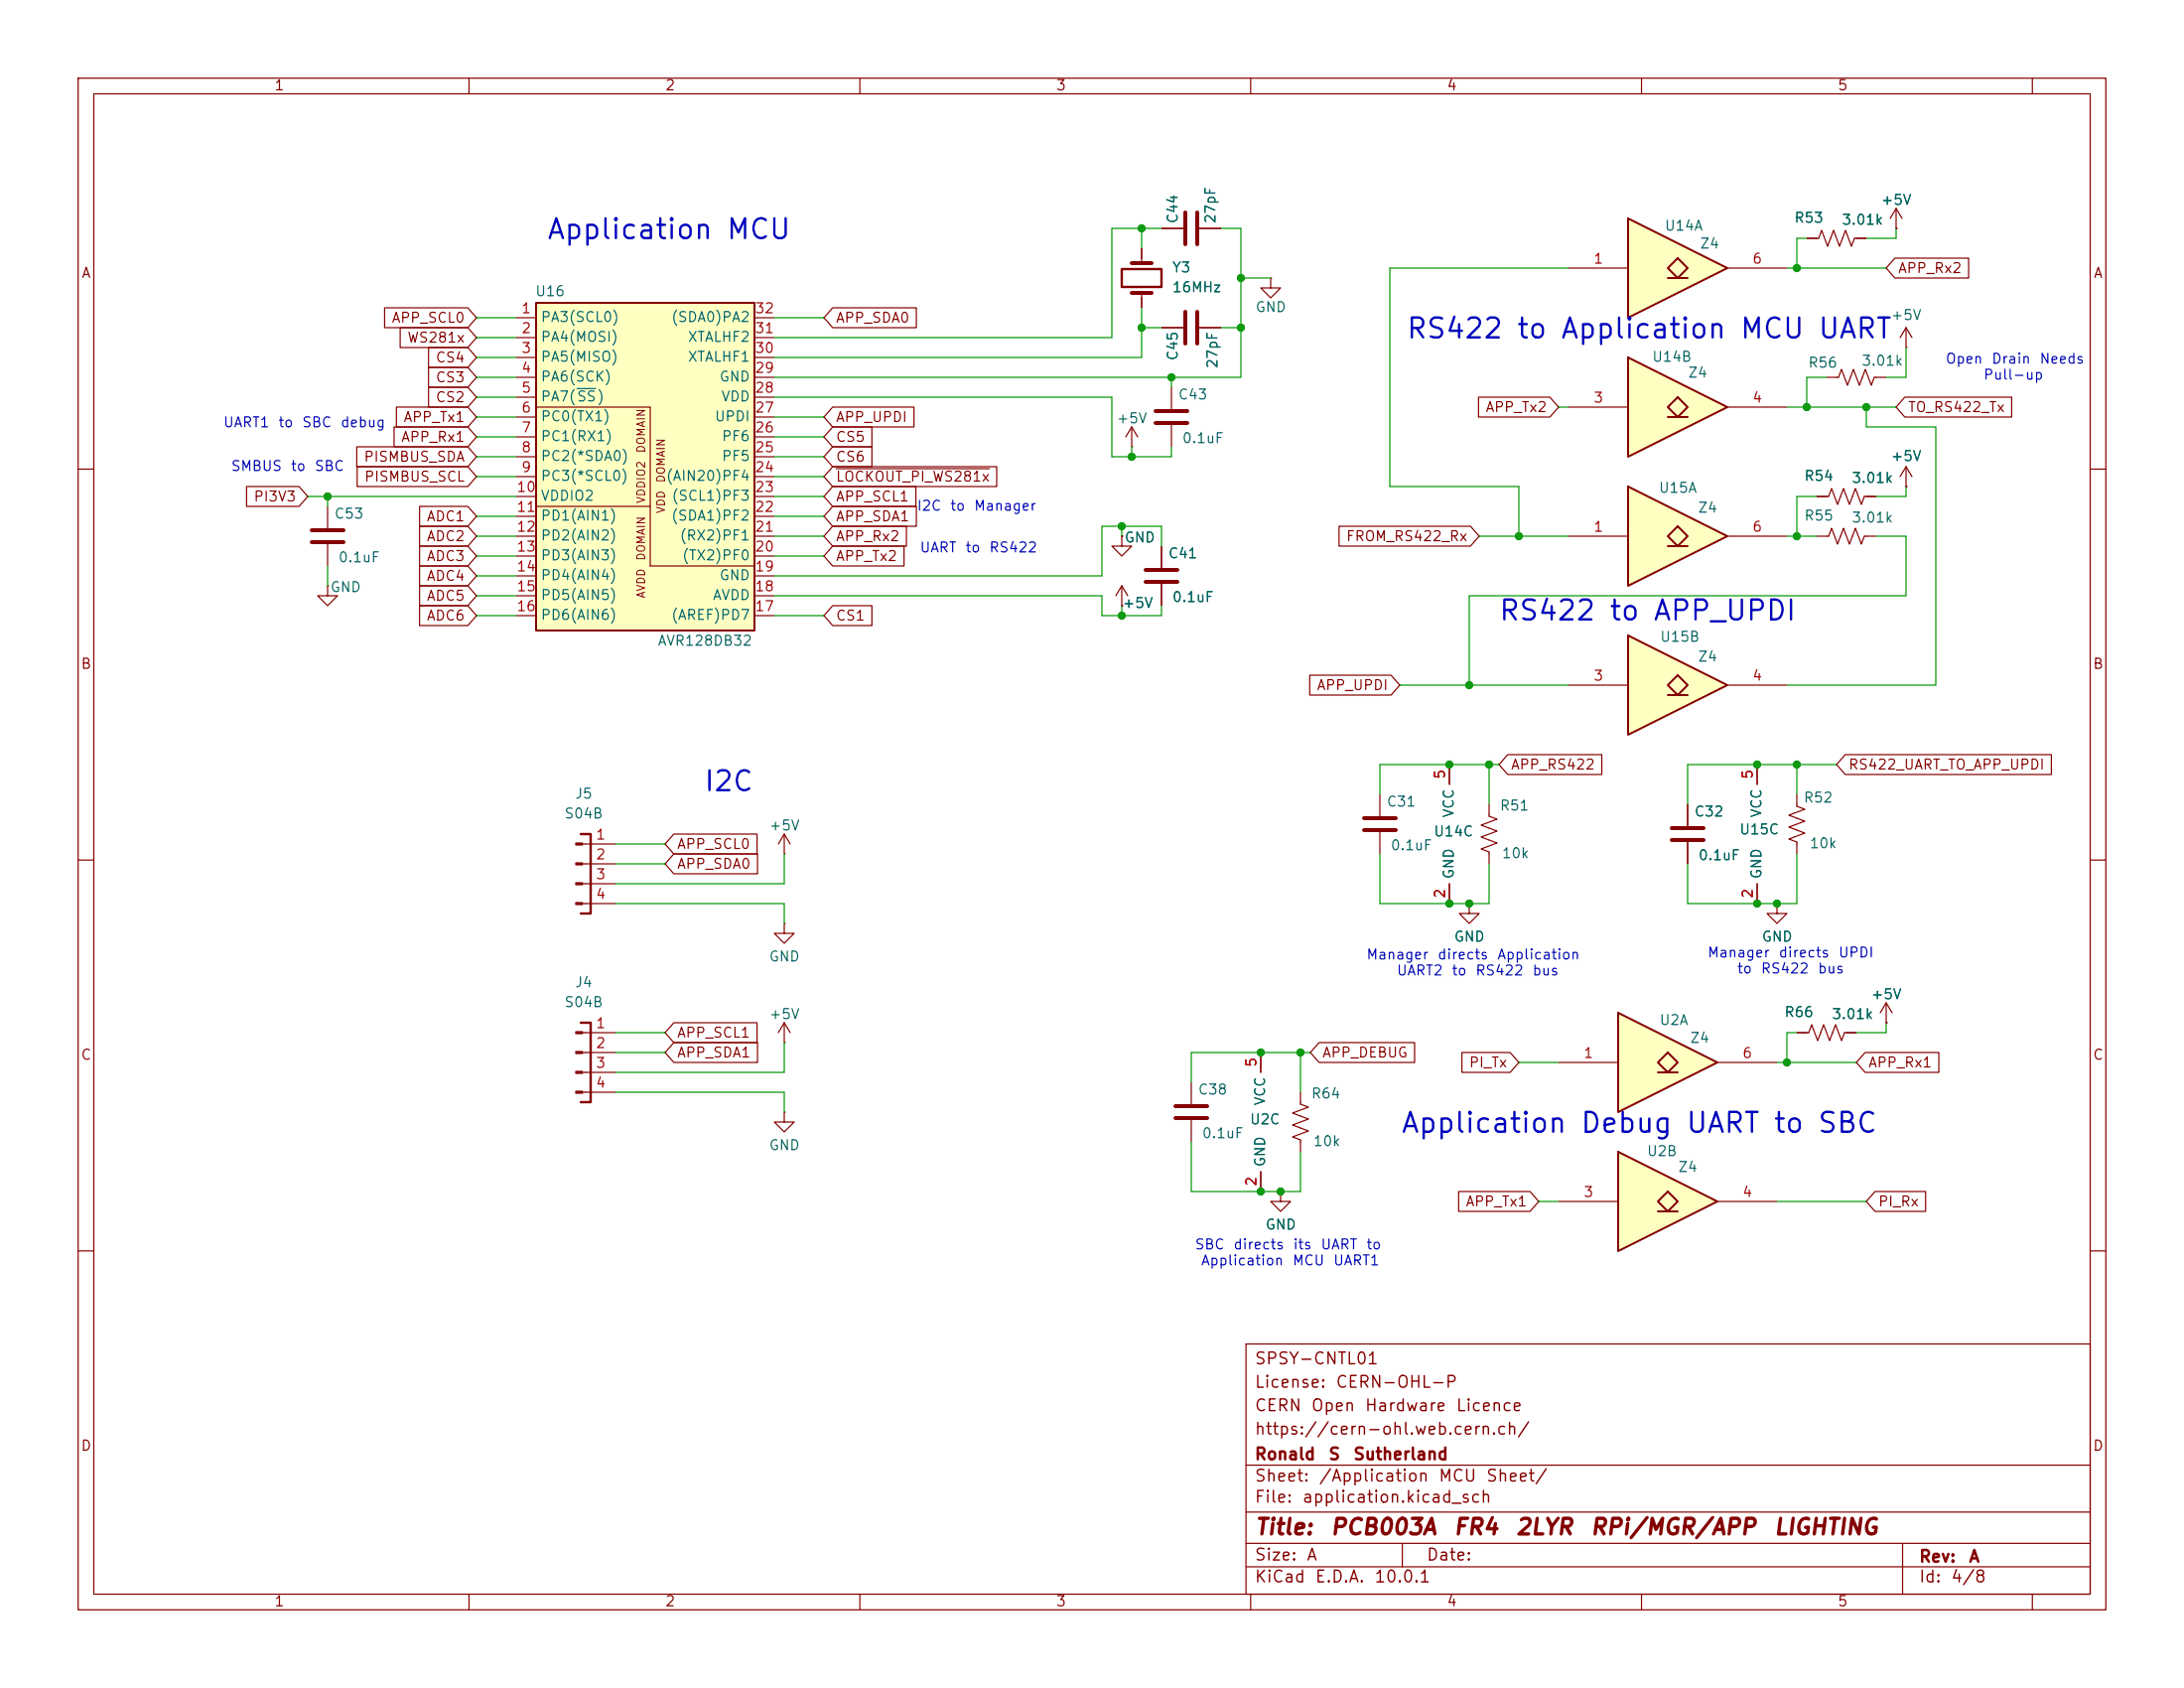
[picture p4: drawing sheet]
<svg xmlns="http://www.w3.org/2000/svg" width="279mm" height="216mm" viewBox="0 0 279 216" stroke-linecap="round" stroke-linejoin="round" font-family="sans-serif">
<g fill="none" stroke="#840000" stroke-width=".15">
<path d="M10 10h259.4v195.9h-259.4zM12 12h255.4v191.9h-255.4zM60 10v2M110 10v2M160 10v2M210 10v2M260 10v2M10 60h2M267.4 60h2M10 110h2M176.5 101.6v2.8M176.5 106.4v2.8"/>
<path d="M188 115.6v1.2h1.2l-1.2 1.3-1.3-1.3h1.3M188 115.6h.1M267.4 110h2M10 160h2M159.4 171.9h108v32h-108zM267.4 160h2M159.4 197.4h108M159.4 193.4h108M159.4 187.4h108M179.4 197.4v3M243.4 197.4v6.5M60 203.9v2"/>
<path d="M110 203.9v2M159.4 200.4h108M160 203.9v2M210 203.9v2M260 203.9v2"/>
</g>
<path d="M174.5 104.6h4.1M174.5 106.2h4.1" fill="none" stroke="#840000" stroke-width=".51"/>
<path d="M208.3 62.2l12.7 6.4-12.7 6.3z" fill="#ffffc2"/>
<path d="M213.4 69.9h2.5" fill="none" stroke="#ffffc2" stroke-width=".13"/>
<path d="M213.4 68.6l1.2-1.3 1.3 1.3-1.3 1.3z" fill="#ffffc2"/>
<path d="M208.3 62.2l12.7 6.4-12.7 6.3zM213.4 68.6l1.2-1.3 1.3 1.3-1.3 1.3zM213.4 69.9h2.5" fill="none" stroke="#840000" stroke-width=".25"/>
<path d="M200.7 68.6h7.6M221 68.6h7.6" fill="none" stroke="#840000" stroke-width=".15"/>
<path d="M207 147.3l12.7 6.4-12.7 6.3z" fill="#ffffc2"/>
<path d="M212.1 154.9h2.5" fill="none" stroke="#ffffc2" stroke-width=".13"/>
<path d="M212.1 153.7l1.3-1.3 1.2 1.3-1.2 1.2z" fill="#ffffc2"/>
<path d="M207 147.3l12.7 6.4-12.7 6.3zM212.1 153.7l1.3-1.3 1.2 1.3-1.2 1.2zM212.1 154.9h2.5" fill="none" stroke="#840000" stroke-width=".25"/>
<path d="M229.9 101.6v1.5l1 .4-2 .8 2 .7-2 .8 2 .8-2 .7 1 .4v1.5M166.4 139.7v1.5l1 .4-2 .8 2 .7-2 .8 2 .8-2 .7 1 .4v1.5M199.4 153.7h7.6M219.7 153.7h7.6" fill="none" stroke="#840000" stroke-width=".15"/>
<path d="M208.3 45.7l12.7 6.4-12.7 6.3z" fill="#ffffc2"/>
<path d="M213.4 53.3h2.5" fill="none" stroke="#ffffc2" stroke-width=".13"/>
<path d="M213.4 52.1l1.2-1.3 1.3 1.3-1.3 1.2z" fill="#ffffc2"/>
<path d="M208.3 45.7l12.7 6.4-12.7 6.3zM213.4 52.1l1.2-1.3 1.3 1.3-1.3 1.2zM213.4 53.3h2.5" fill="none" stroke="#840000" stroke-width=".25"/>
<g fill="none" stroke="#840000" stroke-width=".15">
<path d="M200.7 52.1h7.6M221 52.1h7.6M143.5 68.6v1.3h1.3l-1.3 1.2-1.3-1.2h1.3M143.5 68.6h.1M148.6 69.9v2.7M148.6 74.7v2.8M185.4 97.8v2.5M224.8 97.8v2.5M185.4 113v2.6M224.8 113v2.6M152.4 138.4v2.8M161.3 134.6v2.6"/>
<path d="M152.4 143.3v2.8M161.3 149.9v2.5"/>
</g>
<path d="M146.6 72.9h4M146.6 74.4h4M150.4 141.5h4M150.4 143h4" fill="none" stroke="#840000" stroke-width=".51"/>
<path d="M207 129.5l12.7 6.4-12.7 6.3z" fill="#ffffc2"/>
<path d="M212.1 137.2h2.5" fill="none" stroke="#ffffc2" stroke-width=".13"/>
<path d="M212.1 135.9l1.3-1.3 1.2 1.3-1.2 1.3z" fill="#ffffc2"/>
<path d="M207 129.5l12.7 6.4-12.7 6.3zM212.1 135.9l1.3-1.3 1.2 1.3-1.2 1.3zM212.1 137.2h2.5" fill="none" stroke="#840000" stroke-width=".25"/>
<path d="M199.4 135.9h7.6M219.7 135.9h7.6" fill="none" stroke="#840000" stroke-width=".15"/>
<path d="M68.6 38.7h27.9v41.9h-27.9z" fill="#ffffc2"/>
<path d="M68.6 38.7h27.9v41.9h-27.9z" fill="none" stroke="#840000" stroke-width=".25"/>
<g fill="none" stroke="#840000" stroke-width=".15">
<path d="M146 31.8v1.9M146 37.5v1.9M148.6 29.2h2.8M153.4 29.2h2.8M162.6 35.6v1.2h1.2l-1.2 1.3-1.3-1.3h1.3M162.6 35.6h.1M231.1 30.5h1.6l.3-1 .8 2 .8-2 .7 2 .8-2 .8 2 .3-1h1.6M66 40.6h2.6M66 43.2h2.6M66 45.7h2.6M66 48.3h2.6M66 50.8h2.6"/>
<path d="M66 53.3h2.6M66 55.9h2.6M66 58.4h2.6M68.6 52.1h14.6v12.7h-14.6M96.5 40.6h2.6M96.5 43.2h2.6M96.5 45.7h2.6M96.5 48.3h2.6M96.5 50.8h2.6M96.5 53.3h2.6M96.5 55.9h2.6M96.5 58.4h2.6"/>
<path d="M144.8 57.2h.1M144.8 54.6l-.8 1.3M144.8 54.6l.7 1.3M144.8 54.6v2.6M148.6 41.9h2.8M149.9 49.5v2.8M149.9 54.4v2.8M153.4 41.9h2.8M233.7 48.3h1.5l.4-1.1 .7 2.1 .8-2.1 .8 2.1 .7-2.1 .8 2.1 .4-1h1.5M243.8 44.5h.1M243.8 41.9l-.7 1.3M243.8 41.9l.8 1.3"/>
<path d="M243.8 41.9v2.6M41.9 74.9v1.3h1.3l-1.3 1.3-1.3-1.3h1.3M41.9 74.9h.1M41.9 64.8v2.8M41.9 69.6v2.8M66 61h2.6M66 63.5h2.6M66 66h2.6M66 68.6h2.6M66 71.1h2.6M66 73.7h2.6M66 76.2h2.6"/>
<path d="M66 78.7h2.6M83.2 64.8v7.6h13.3M96.5 61h2.6M96.5 63.5h2.6M96.5 66h2.6M96.5 68.6h2.6M96.5 71.1h2.6M96.5 73.7h2.6M96.5 76.2h2.6M96.5 78.7h2.6M143.5 77.5h.1M143.5 74.9l-.8 1.3"/>
<path d="M143.5 74.9l.8 1.3M143.5 74.9v2.6M74.5 108h4.2M74.5 110.5h4.2M74.5 113h4.2M74.5 115.6h4.2M100.3 109.2h.1M100.3 118.1v1.3h1.3l-1.3 1.3-1.2-1.3h1.2M100.3 118.1h.1M100.3 106.7l-.7 1.3M100.3 106.7l.8 1.3M100.3 106.7v2.5"/>
<path d="M190.5 102.9v1.5l1 .4-2 .7 2 .8-2 .8 2 .7-2 .8 1 .4v1.5M215.9 102.9v2.8M215.9 107.7v2.8M227.3 115.6v1.2h1.3l-1.3 1.3-1.2-1.3h1.2M227.3 115.6h.1M74.5 132.1h4.2M74.5 134.6h4.2M74.5 137.2h4.2M74.5 139.7h4.2M100.3 133.4h.1M100.3 130.8v2.6M100.3 130.8l-.7 1.3"/>
<path d="M100.3 130.8l.8 1.3M229.9 132.1h1.5l.4-1 .7 2 .8-2 .8 2 .7-2 .8 2 .4-1h1.5M241.3 130.8h.1M241.3 128.3l-.8 1.2M241.3 128.3l.8 1.2M241.3 128.3v2.5M100.3 142.2v1.3h1.3l-1.3 1.3-1.2-1.3h1.2M100.3 142.2h.1M163.8 152.4v1.3h1.3l-1.3 1.2-1.2-1.2h1.2M163.8 152.4h.1"/>
</g>
<path d="M73.8 49.7h2.4" fill="none" stroke="#006464" stroke-width=".15"/>
<path d="M143.5 34.4h5.1v2.3h-5.1zM74.3 106.7h1.3v10.1h-1.3M74.3 130.8h1.3v10.2h-1.3" fill="none" stroke="#840000" stroke-width=".3"/>
<g fill="#840000" stroke="#840000" stroke-width=".15">
<path d="M73.7 107.8h.8v.3h-.8z"/>
<path d="M73.7 110.4h.8v.2h-.8z"/>
<path d="M73.7 112.9h.8v.3h-.8z"/>
<path d="M73.7 115.4h.8v.3h-.8z"/>
<path d="M73.7 132h.8v.2h-.8z"/>
<path d="M73.7 134.5h.8v.2h-.8z"/>
<path d="M73.7 137h.8v.3h-.8z"/>
<path d="M73.7 139.6h.8v.2h-.8z"/>
</g>
<path d="M144.8 37.5h2.5M144.8 33.7h2.5M151.6 27.2v4M151.6 39.9v4M153.2 27.2v4M153.2 39.9v4M147.8 52.6h4.1M147.8 54.1h4.1M39.9 67.8h4M39.9 69.3h4M213.9 105.9h4M213.9 107.4h4" fill="none" stroke="#840000" stroke-width=".51"/>
<path d="M208.3 81.3l12.7 6.3-12.7 6.4z" fill="#ffffc2"/>
<path d="M213.4 88.9h2.5" fill="none" stroke="#ffffc2" stroke-width=".13"/>
<path d="M214.6 86.4l1.3 1.2-1.3 1.3-1.2-1.3z" fill="#ffffc2"/>
<path d="M208.3 81.3l12.7 6.3-12.7 6.4zM213.4 88.9h2.5M214.6 86.4l1.3 1.2-1.3 1.3-1.2-1.3z" fill="none" stroke="#840000" stroke-width=".25"/>
<path d="M242.6 29.2h.1M242.6 26.7l-.8 1.2M242.6 26.7l.7 1.2M242.6 26.7v2.5M243.8 59.7l-.7 1.3M243.8 59.7l.8 1.3M243.8 59.7v2.5M232.4 63.5h1.5l.4-1 .8 2 .7-2 .8 2 .8-2 .7 2 .4-1h1.5M232.4 68.6h1.5l.4-1 .8 2 .7-2 .8 2 .8-2 .7 2 .4-1h1.5M243.8 62.2h.1M200.7 87.6h7.6M221 87.6h7.6" fill="none" stroke="#840000" stroke-width=".15"/>
<path d="M208.3 27.9l12.7 6.4-12.7 6.3z" fill="#ffffc2"/>
<path d="M213.4 35.6h2.5" fill="none" stroke="#ffffc2" stroke-width=".13"/>
<path d="M213.4 34.3l1.2-1.3 1.3 1.3-1.3 1.3z" fill="#ffffc2"/>
<path d="M208.3 27.9l12.7 6.4-12.7 6.3zM213.4 34.3l1.2-1.3 1.3 1.3-1.3 1.3zM213.4 35.6h2.5" fill="none" stroke="#840000" stroke-width=".25"/>
<g fill="none" stroke="#840000" stroke-width=".15">
<path d="M49.2 39.4h10.6l1.2 1.2-1.2 1.3h-10.6zM106.5 39.4h10.7v2.5h-10.7l-1.1-1.3zM146 31.8v1.2M146 38.1v1.3M148.6 29.2h2.8M153.4 29.2h2.8M200.7 34.3h7.6M221 34.3h7.6M231.1 30.5h1.3M237.5 30.5h1.3M242.4 33h9.4v2.6h-9.4l-1.1-1.3zM242.6 29.2h.1"/>
<path d="M45.6 57.1h14.2l1.2 1.3-1.2 1.3h-14.2zM45.7 59.7h14.1l1.2 1.3-1.2 1.2h-14.1zM50.4 54.6h9.4l1.2 1.3-1.2 1.3h-9.4zM50.7 52.1h9.1l1.2 1.2-1.2 1.3h-9.1zM51.2 41.9h8.6l1.2 1.3-1.2 1.3h-8.6zM54.8 47h5l1.2 1.3-1.2 1.2h-5zM54.8 49.5h5l1.2 1.3-1.2 1.3h-5zM54.8 44.4h5l1.2 1.3-1.2 1.3h-5zM106.5 57.1h5v2.6h-5l-1.1-1.3zM106.5 54.6h5v2.6h-5l-1.1-1.3zM106.5 52.1h10.4v2.5h-10.4l-1.1-1.3zM106.5 59.7h21v2.5h-21l-1.1-1.2z"/>
<path d="M107 59.9h19.6M148.6 41.9h2.8M153.4 41.9h2.8M189.1 50.8h9.2l1.1 1.3-1.1 1.2h-9.2zM243.7 50.8h13.7v2.5h-13.7l-1.1-1.2zM31.5 62.2h6.8l1.1 1.3-1.1 1.3h-6.8zM53.7 72.4h6.1l1.2 1.3-1.2 1.2h-6.1zM53.7 69.8h6.1l1.2 1.3-1.2 1.3h-6.1zM53.7 77.5h6.1l1.2 1.2-1.2 1.3h-6.1zM53.7 74.9h6.1l1.2 1.3-1.2 1.3h-6.1zM53.7 67.3h6.1l1.2 1.3-1.2 1.3h-6.1zM53.7 64.8h6.1l1.2 1.2-1.2 1.3h-6.1z"/>
<path d="M106.5 67.3h9.5v2.6h-9.5l-1.1-1.3zM106.5 69.8h9.2v2.6h-9.2l-1.1-1.3zM106.5 64.8h10.7v2.5h-10.7l-1.1-1.3zM106.5 62.2h10.7v2.6h-10.7l-1.1-1.3zM106.5 77.5h5v2.5h-5l-1.1-1.3zM143.5 68.6h.1M143.5 77.5h.1M148.6 69.9v2.7M148.6 74.7v2.8M171.3 67.3h16.8l1.1 1.3-1.1 1.3h-16.8zM232.4 63.5h1.3M238.8 63.5h1.2"/>
<path d="M243.8 62.2h.1M167.6 86.4h10.4l1.1 1.2-1.1 1.3h-10.4zM185.4 97.8v2.5M192.9 96.5h12v2.6h-12l-1.1-1.3zM224.8 97.8v2.5M236.1 96.5h26.3v2.6h-26.3l-1.2-1.3zM86.2 106.7h10.6v2.5h-10.6l-1.1-1.2zM86.2 109.2h10.7v2.6h-10.7l-1.1-1.3zM185.4 113v2.6M188 115.6h.1M215.9 102.9v2.8M215.9 107.7v2.8"/>
<path d="M224.8 113v2.6M227.3 115.6h.1M86.2 130.8h10.6v2.6h-10.6l-1.1-1.3zM86.2 133.3h10.7v2.6h-10.7l-1.1-1.3zM161.3 134.6v2.6M168.8 133.3h12.2v2.6h-12.2l-1.2-1.3zM187 134.6h6.2l1.1 1.3-1.1 1.3h-6.2zM229.9 132.1h1.2M236.2 132.1h1.3M238.6 134.6h9.4v2.6h-9.4l-1.1-1.3zM241.3 130.8h.1M161.3 149.9v2.5"/>
<path d="M163.8 152.4h.1M186.6 152.4h9.1l1.1 1.3-1.1 1.2h-9.1zM239.9 152.4h6.4v2.5h-6.4l-1.1-1.2z"/>
</g>
<g fill="none" stroke="#009600" stroke-width=".15">
<path d="M146 39.4v6.3h-46.9M146 29.2v2.6M148.6 29.2h-6.4v14h-43.1M156.2 29.2h2.5v19.1h-59.6M158.7 35.6h3.9M200.7 34.3h-22.9v27.9h16.5v6.4M228.6 34.3h12.7M231.1 30.5h-1.2v3.8M242.6 29.2v1.3h-3.8M61 48.3h5M61 55.9h5M61 40.6h5"/>
<path d="M61 53.3h5M61 43.2h5M61 45.7h5M61 50.8h5M61 58.4h5M99.1 50.8h43.1v7.6h7.7v-1.2M99.1 55.9h6.3M99.1 40.6h6.3M99.1 53.3h6.3M99.1 58.4h6.3M144.8 57.2v1.2M146 41.9h2.6"/>
<path d="M149.9 48.3v1.2M156.2 41.9h2.5M199.4 52.1h1.3M228.6 52.1h14M233.7 48.3h-2.6v3.8M238.8 52.1v2.5h8.8v33h-19M243.8 44.5v3.8h-2.5M39.4 63.5h26.6M41.9 63.5v1.3M41.9 72.4v2.5M61 76.2h5M61 68.6h5"/>
<path d="M61 73.7h5M61 78.7h5M61 66h5M61 61h5M61 71.1h5M99.1 76.2h41.9v2.5h7.6v-1.2M99.1 68.6h6.3M99.1 78.7h6.3M99.1 63.5h6.3M99.1 66h6.3M99.1 61h6.3M99.1 71.1h6.3"/>
<path d="M143.5 67.3v1.3M143.5 77.5v1.2M148.6 69.9v-2.6h-7.6v6.4h-41.9M189.2 68.6h11.5M228.6 68.6h3.8M232.4 63.5h-2.5v5.1M240 68.6h3.8v7.6h-55.8v11.4M243.8 62.2v1.3h-3.8M179.1 87.6h21.6M190.5 97.8v5.1M191.8 97.8h-15.3v3.8M229.9 97.8v3.8"/>
<path d="M234.9 97.8h-19v5.1M78.7 115.6h21.6v2.5M78.7 108h6.4M78.7 110.5h6.4M100.3 109.2v3.8h-21.6M176.5 109.2v6.4h14v-5.1M229.9 109.2v6.4h-14v-5.1M78.7 132.1h6.4M78.7 139.7h21.6v2.5M78.7 134.6h6.4M100.3 133.4v3.8h-21.6M166.4 134.6v5.1"/>
<path d="M167.6 134.6h-15.2v3.8M194.3 135.9h5.1M227.3 135.9h10.2M229.9 132.1h-1.3v3.8M241.3 130.8v1.3h-3.8M152.4 146.1v6.3h14v-5.1M196.8 153.7h2.6M227.3 153.7h11.5"/>
</g>
<g fill="#009600" stroke="#009600" stroke-width=".13">
<circle cx="41.9" cy="63.5" r=".46"/>
<circle cx="163.8" cy="152.4" r=".46"/>
<circle cx="185.4" cy="97.8" r=".46"/>
<circle cx="188" cy="87.6" r=".46"/>
<circle cx="185.4" cy="115.6" r=".46"/>
<circle cx="188" cy="115.6" r=".46"/>
<circle cx="166.4" cy="134.6" r=".46"/>
<circle cx="161.3" cy="134.6" r=".46"/>
<circle cx="161.3" cy="152.4" r=".46"/>
<circle cx="229.9" cy="34.3" r=".46"/>
<circle cx="194.3" cy="68.6" r=".46"/>
<circle cx="143.5" cy="78.7" r=".46"/>
<circle cx="224.8" cy="115.6" r=".46"/>
<circle cx="227.3" cy="115.6" r=".46"/>
<circle cx="228.6" cy="135.9" r=".46"/>
<circle cx="190.5" cy="97.8" r=".46"/>
<circle cx="146" cy="41.9" r=".46"/>
<circle cx="143.5" cy="67.3" r=".46"/>
<circle cx="144.8" cy="58.4" r=".46"/>
<circle cx="149.9" cy="48.3" r=".46"/>
<circle cx="158.7" cy="41.9" r=".46"/>
<circle cx="158.7" cy="35.6" r=".46"/>
<circle cx="146" cy="29.2" r=".46"/>
<circle cx="238.8" cy="52.1" r=".46"/>
<circle cx="229.9" cy="68.6" r=".46"/>
<circle cx="224.8" cy="97.8" r=".46"/>
<circle cx="229.9" cy="97.8" r=".46"/>
<circle cx="231.1" cy="52.1" r=".46"/>
</g>
<g font-size="2.5" fill="#0000c2">
<text x="69.8" y="31.2">Application MCU</text>
<text x="179.8" y="43.9">RS422 to Application MCU UART</text>
<text x="191.6" y="80">RS422 to APP_UPDI</text>
<text x="89.9" y="101.8">I2C</text>
<text x="179.1" y="145.5">Application Debug UART to SBC</text>
</g>
<g font-size="2" fill="#840000">
<text x="160.4" y="196.8">Title:</text>
<text x="170.1" y="196.8">PCB003A</text>
<text x="185.8" y="196.8">FR4</text>
<text x="193.8" y="196.8">2LYR</text>
<text x="203.3" y="196.8">RPi/MGR/APP</text>
<text x="226.8" y="196.8">LIGHTING</text>
</g>
<g font-size="1.5" fill="#840000">
<text x="160.4" y="177.9">License:</text>
<text x="160.4" y="174.9">SPSY-CNTL01</text>
<text x="170.8" y="177.9">CERN-OHL-P</text>
<text x="160.4" y="183.9">https://cern-ohl.web.cern.ch/</text>
<text x="160.4" y="180.9">CERN</text>
<text x="167.6" y="180.9">Open</text>
<text x="174.5" y="180.9">Hardware</text>
<text x="186.2" y="180.9">Licence</text>
<text x="160.4" y="189.9">Sheet:</text>
<text x="160.4" y="187.1">Ronald</text>
<text x="168.6" y="189.9">/Application</text>
<text x="169.9" y="187.1">S</text>
<text x="173" y="187.1">Sutherland</text>
<text x="183.9" y="189.9">MCU</text>
<text x="190" y="189.9">Sheet/</text>
<text x="160.4" y="192.6">File:</text>
<text x="166.5" y="192.6">application.kicad_sch</text>
<text x="160.4" y="202.8">KiCad</text>
<text x="160.4" y="200">Size:</text>
<text x="167.1" y="200">A</text>
<text x="168.1" y="202.8">E.D.A.</text>
<text x="175.7" y="202.8">10.0.1</text>
<text x="182.4" y="200">Date:</text>
<text x="245.4" y="200.2">Rev:</text>
<text x="245.4" y="202.8">Id:</text>
<text x="249.5" y="202.8">4/8</text>
<text x="251.8" y="200.2">A</text>
</g>
<g font-size="1.3" fill="#840000">
<text x="35" y="11.9">1</text>
<text x="85" y="11.9">2</text>
<text x="135" y="11.9">3</text>
<text x="185" y="11.9">4</text>
<text x="235" y="11.9">5</text>
<text x="10.3" y="35.9">A</text>
<text x="242.7" y="35.2">APP_Rx2</text>
<text x="267.7" y="35.9">A</text>
<text x="50" y="41.6">APP_SCL0</text>
<text x="106.8" y="41.6">APP_SDA0</text>
<text x="52" y="44.1">WS281x</text>
<text x="55.6" y="46.7">CS4</text>
<text x="55.6" y="49.2">CS3</text>
<text x="55.6" y="51.8">CS2</text>
<text x="190" y="53">APP_Tx2</text>
<text x="244" y="53">TO_RS422_Tx</text>
<text x="46.4" y="59.4">PISMBUS_SDA</text>
<text x="51.2" y="56.8">APP_Rx1</text>
<text x="51.5" y="54.3">APP_Tx1</text>
<text x="106.8" y="59.4">CS6</text>
<text x="106.8" y="56.8">CS5</text>
<text x="106.8" y="54.3">APP_UPDI</text>
<text x="32.4" y="64.5">PI3V3</text>
<text x="46.5" y="61.9">PISMBUS_SCL</text>
<text x="106.8" y="61.9">LOCKOUT_PI_WS281x</text>
<text x="106.8" y="64.5">APP_SCL1</text>
<text x="54.5" y="69.5">ADC2</text>
<text x="54.5" y="67">ADC1</text>
<text x="106.8" y="69.5">APP_Rx2</text>
<text x="106.8" y="67">APP_SDA1</text>
<text x="172.1" y="69.5">FROM_RS422_Rx</text>
<text x="54.5" y="74.6">ADC4</text>
<text x="54.5" y="72.1">ADC3</text>
<text x="54.5" y="77.2">ADC5</text>
<text x="106.8" y="72.1">APP_Tx2</text>
<text x="54.5" y="79.7">ADC6</text>
<text x="106.8" y="79.7">CS1</text>
<text x="10.3" y="85.9">B</text>
<text x="168.4" y="88.6">APP_UPDI</text>
<text x="267.7" y="85.9">B</text>
<text x="193.2" y="98.7">APP_RS422</text>
<text x="236.4" y="98.7">RS422_UART_TO_APP_UPDI</text>
<text x="86.5" y="108.9">APP_SCL0</text>
<text x="86.5" y="111.4">APP_SDA0</text>
<text x="10.3" y="135.9">C</text>
<text x="86.5" y="133">APP_SCL1</text>
<text x="86.5" y="135.6">APP_SDA1</text>
<text x="169.1" y="135.6">APP_DEBUG</text>
<text x="187.8" y="136.8">PI_Tx</text>
<text x="238.9" y="136.8">APP_Rx1</text>
<text x="267.7" y="135.9">C</text>
<text x="187.4" y="154.6">APP_Tx1</text>
<text x="240.2" y="154.6">PI_Rx</text>
<text x="10.3" y="185.9">D</text>
<text x="267.7" y="185.9">D</text>
<text x="35" y="205.8">1</text>
<text x="85" y="205.8">2</text>
<text x="135" y="205.8">3</text>
<text x="185" y="205.8">4</text>
<text x="235" y="205.8">5</text>
</g>
<g font-size="1.3" fill="#006464">
<text x="151" y="28.7" transform="rotate(-90 151 28.7)">C44</text>
<text x="155.8" y="28.7" transform="rotate(-90 155.8 28.7)">27pF</text>
<text x="212.9" y="29.8">U14A</text>
<text x="229.4" y="28.8">R53</text>
<text x="235.5" y="29.1">3.01k</text>
<text x="240.5" y="26.5">+5V</text>
<text x="149.9" y="35.2">Y3</text>
<text x="217.4" y="32.1">Z4</text>
<text x="68.4" y="38.2">U16</text>
<text x="69.1" y="41.5">PA3(SCL0)</text>
<text x="85.8" y="41.5">(SDA0)PA2</text>
<text x="149.9" y="37.7">16MHz</text>
<text x="160.5" y="40.2">GND</text>
<text x="241.8" y="41.2">+5V</text>
<text x="69.1" y="44">PA4(MOSI)</text>
<text x="69.1" y="46.6">PA5(MISO)</text>
<text x="87.9" y="46.6">XTALHF1</text>
<text x="87.9" y="44">XTALHF2</text>
<text x="151" y="46.2" transform="rotate(-90 151 46.2)">C45</text>
<text x="156.1" y="47.2" transform="rotate(-90 156.1 47.2)">27pF</text>
<text x="211.3" y="46.6">U14B</text>
<text x="231.2" y="47.3">R56</text>
<text x="238.1" y="47.1">3.01k</text>
<text x="69.1" y="49.1">PA6(SCK)</text>
<text x="69.1" y="51.7">PA7(SS)</text>
<text x="91.9" y="49.1">GND</text>
<text x="92.2" y="51.7">VDD</text>
<text x="150.6" y="51.4">C43</text>
<text x="215.9" y="48.6">Z4</text>
<text x="69.1" y="54.2">PC0(TX1)</text>
<text x="69.1" y="56.7">PC1(RX1)</text>
<text x="69.1" y="59.3">PC2(*SDA0)</text>
<text x="91.3" y="54.2">UPDI</text>
<text x="92.2" y="59.3">PF5</text>
<text x="92.2" y="56.7">PF6</text>
<text x="142.7" y="54.5">+5V</text>
<text x="151.1" y="57">0.1uF</text>
<text x="241.8" y="59.3">+5V</text>
<text x="69.1" y="61.8">PC3(*SCL0)</text>
<text x="69.1" y="64.4">VDDIO2</text>
<text x="85.1" y="61.8">(AIN20)PF4</text>
<text x="85.8" y="64.4">(SCL1)PF3</text>
<text x="212.1" y="63.3">U15A</text>
<text x="217.1" y="65.9">Z4</text>
<text x="230.7" y="61.8">R54</text>
<text x="236.8" y="62.1">3.01k</text>
<text x="42.7" y="66.6">C53</text>
<text x="69.1" y="66.9">PD1(AIN1)</text>
<text x="69.1" y="69.4">PD2(AIN2)</text>
<text x="69.1" y="72">PD3(AIN3)</text>
<text x="85.8" y="66.9">(SDA1)PF2</text>
<text x="86.9" y="69.4">(RX2)PF1</text>
<text x="87.2" y="72">(TX2)PF0</text>
<text x="143.8" y="69.7">GND</text>
<text x="149.4" y="71.7">C41</text>
<text x="230.7" y="66.9">R55</text>
<text x="236.8" y="67.2">3.01k</text>
<text x="42.2" y="76">GND</text>
<text x="43.2" y="72.2">0.1uF</text>
<text x="69.1" y="74.5">PD4(AIN4)</text>
<text x="69.1" y="77.1">PD5(AIN5)</text>
<text x="91.1" y="77.1">AVDD</text>
<text x="91.9" y="74.5">GND</text>
<text x="149.9" y="77.3">0.1uF</text>
<text x="69.1" y="79.6">PD6(AIN6)</text>
<text x="84.1" y="82.9">AVR128DB32</text>
<text x="85.8" y="79.6">(AREF)PD7</text>
<text x="143.5" y="78.1">+5V</text>
<text x="212.3" y="82.4">U15B</text>
<text x="217.1" y="84.9">Z4</text>
<text x="72.1" y="105">S04B</text>
<text x="73.5" y="102.5">J5</text>
<text x="98.3" y="106.5">+5V</text>
<text x="177.3" y="103.5">C31</text>
<text x="183.3" y="107.3">U14C</text>
<text x="186.3" y="104.7" transform="rotate(-90 186.3 104.7)">VCC</text>
<text x="191.8" y="104">R51</text>
<text x="216.7" y="104.7">C32</text>
<text x="222.4" y="107">U15C</text>
<text x="225.7" y="104.7" transform="rotate(-90 225.7 104.7)">VCC</text>
<text x="230.6" y="103">R52</text>
<text x="177.8" y="109.1">0.1uF</text>
<text x="186.3" y="112.5" transform="rotate(-90 186.3 112.5)">GND</text>
<text x="192" y="110.1">10k</text>
<text x="217.2" y="110.3">0.1uF</text>
<text x="225.7" y="112.5" transform="rotate(-90 225.7 112.5)">GND</text>
<text x="231.4" y="108.8">10k</text>
<text x="98.3" y="123.3">GND</text>
<text x="185.9" y="120.8">GND</text>
<text x="225.3" y="120.8">GND</text>
<text x="72.1" y="129.1">S04B</text>
<text x="73.5" y="126.6">J4</text>
<text x="98.3" y="130.7">+5V</text>
<text x="212.2" y="131.4">U2A</text>
<text x="228.2" y="130.4">R66</text>
<text x="234.2" y="130.7">3.01k</text>
<text x="239.3" y="128.1">+5V</text>
<text x="216.1" y="133.7">Z4</text>
<text x="153.2" y="140.3">C38</text>
<text x="162.2" y="141.5" transform="rotate(-90 162.2 141.5)">VCC</text>
<text x="167.6" y="140.8">R64</text>
<text x="98.3" y="147.4">GND</text>
<text x="153.7" y="145.9">0.1uF</text>
<text x="159.8" y="144.1">U2C</text>
<text x="162.2" y="149.4" transform="rotate(-90 162.2 149.4)">GND</text>
<text x="167.9" y="146.9">10k</text>
<text x="210.6" y="148.2">U2B</text>
<text x="214.6" y="150.2">Z4</text>
<text x="161.8" y="157.6">GND</text>
</g>
<g font-size="1.3" fill="#a90000">
<text x="203.8" y="34">1</text>
<text x="224.1" y="34">6</text>
<text x="66.6" y="40.4">1</text>
<text x="96.5" y="40.4">32</text>
<text x="66.6" y="42.9">2</text>
<text x="66.6" y="45.5">3</text>
<text x="96.5" y="45.5">30</text>
<text x="96.5" y="42.9">31</text>
<text x="66.6" y="48">4</text>
<text x="66.6" y="50.5">5</text>
<text x="66.6" y="53.1">6</text>
<text x="96.5" y="53.1">27</text>
<text x="96.5" y="50.5">28</text>
<text x="96.5" y="48">29</text>
<text x="203.8" y="51.8">3</text>
<text x="224.1" y="51.8">4</text>
<text x="66.6" y="55.6">7</text>
<text x="66.6" y="58.2">8</text>
<text x="96.5" y="58.2">25</text>
<text x="96.5" y="55.6">26</text>
<text x="66" y="63.2">10</text>
<text x="66" y="65.8">11</text>
<text x="66.6" y="60.7">9</text>
<text x="96.5" y="65.8">22</text>
<text x="96.5" y="63.2">23</text>
<text x="96.5" y="60.7">24</text>
<text x="66" y="68.3">12</text>
<text x="66" y="70.9">13</text>
<text x="96.5" y="70.9">20</text>
<text x="96.5" y="68.3">21</text>
<text x="203.8" y="68.3">1</text>
<text x="224.1" y="68.3">6</text>
<text x="66" y="73.4">14</text>
<text x="66" y="75.9">15</text>
<text x="96.5" y="75.9">18</text>
<text x="96.5" y="73.4">19</text>
<text x="66" y="78.5">16</text>
<text x="96.5" y="78.5">17</text>
<text x="203.8" y="87.4">3</text>
<text x="224.1" y="87.4">4</text>
<text x="185.2" y="99.8" transform="rotate(-90 185.2 99.8)">5</text>
<text x="224.5" y="99.8" transform="rotate(-90 224.5 99.8)">5</text>
<text x="76.1" y="107.7">1</text>
<text x="76.1" y="110.2">2</text>
<text x="76.1" y="112.8">3</text>
<text x="76.1" y="115.3">4</text>
<text x="185.2" y="115" transform="rotate(-90 185.2 115)">2</text>
<text x="224.5" y="115" transform="rotate(-90 224.5 115)">2</text>
<text x="76.1" y="131.8">1</text>
<text x="76.1" y="134.4">2</text>
<text x="76.1" y="136.9">3</text>
<text x="161" y="136.6" transform="rotate(-90 161 136.6)">5</text>
<text x="202.5" y="135.6">1</text>
<text x="222.8" y="135.6">6</text>
<text x="76.1" y="139.4">4</text>
<text x="161" y="151.8" transform="rotate(-90 161 151.8)">2</text>
<text x="202.5" y="153.4">3</text>
<text x="222.8" y="153.4">4</text>
</g>
<g font-size="1.3" fill="#0000c2">
<text x="248.8" y="46.8">Open</text>
<text x="254.7" y="46.8">Drain</text>
<text x="260.8" y="46.8">Needs</text>
<text x="253.6" y="48.9">Pull-up</text>
<text x="28.5" y="55">UART1</text>
<text x="35.5" y="55">to</text>
<text x="38.5" y="55">SBC</text>
<text x="43.5" y="55">debug</text>
<text x="29.5" y="60.6">SMBUS</text>
<text x="37.1" y="60.6">to</text>
<text x="40.1" y="60.6">SBC</text>
<text x="117.2" y="65.6">I2C</text>
<text x="121.5" y="65.6">to</text>
<text x="124.5" y="65.6">Manager</text>
<text x="117.6" y="71">UART</text>
<text x="123.4" y="71">to</text>
<text x="126.5" y="71">RS422</text>
<text x="174.7" y="123">Manager</text>
<text x="178.6" y="125.1">UART2</text>
<text x="183.8" y="123">directs</text>
<text x="185.6" y="125.1">to</text>
<text x="188.7" y="125.1">RS422</text>
<text x="191.4" y="123">Application</text>
<text x="195.9" y="125.1">bus</text>
<text x="218.4" y="122.8">Manager</text>
<text x="222.1" y="124.8">to</text>
<text x="225.2" y="124.8">RS422</text>
<text x="227.4" y="122.8">directs</text>
<text x="232.5" y="124.8">bus</text>
<text x="235.1" y="122.8">UPDI</text>
<text x="152.8" y="160.1">SBC</text>
<text x="157.7" y="160.1">directs</text>
<text x="165.3" y="160.1">its</text>
<text x="168.9" y="160.1">UART</text>
<text x="174.7" y="160.1">to</text>
<text x="153.6" y="162.2">Application</text>
<text x="165.2" y="162.2">MCU</text>
<text x="170.5" y="162.2">UART1</text>
</g>
<g font-size="1" fill="#840000">
<text x="82.8" y="58" transform="rotate(-90 82.8 58)">DOMAIN</text>
<text x="82.8" y="64.5" transform="rotate(-90 82.8 64.5)">VDDIO2</text>
<text x="85.3" y="65.8" transform="rotate(-90 85.3 65.8)">VDD</text>
<text x="85.3" y="61.8" transform="rotate(-90 85.3 61.8)">DOMAIN</text>
<text x="82.8" y="71.8" transform="rotate(-90 82.8 71.8)">DOMAIN</text>
<text x="82.8" y="76.6" transform="rotate(-90 82.8 76.6)">AVDD</text>
</g>
</svg>
